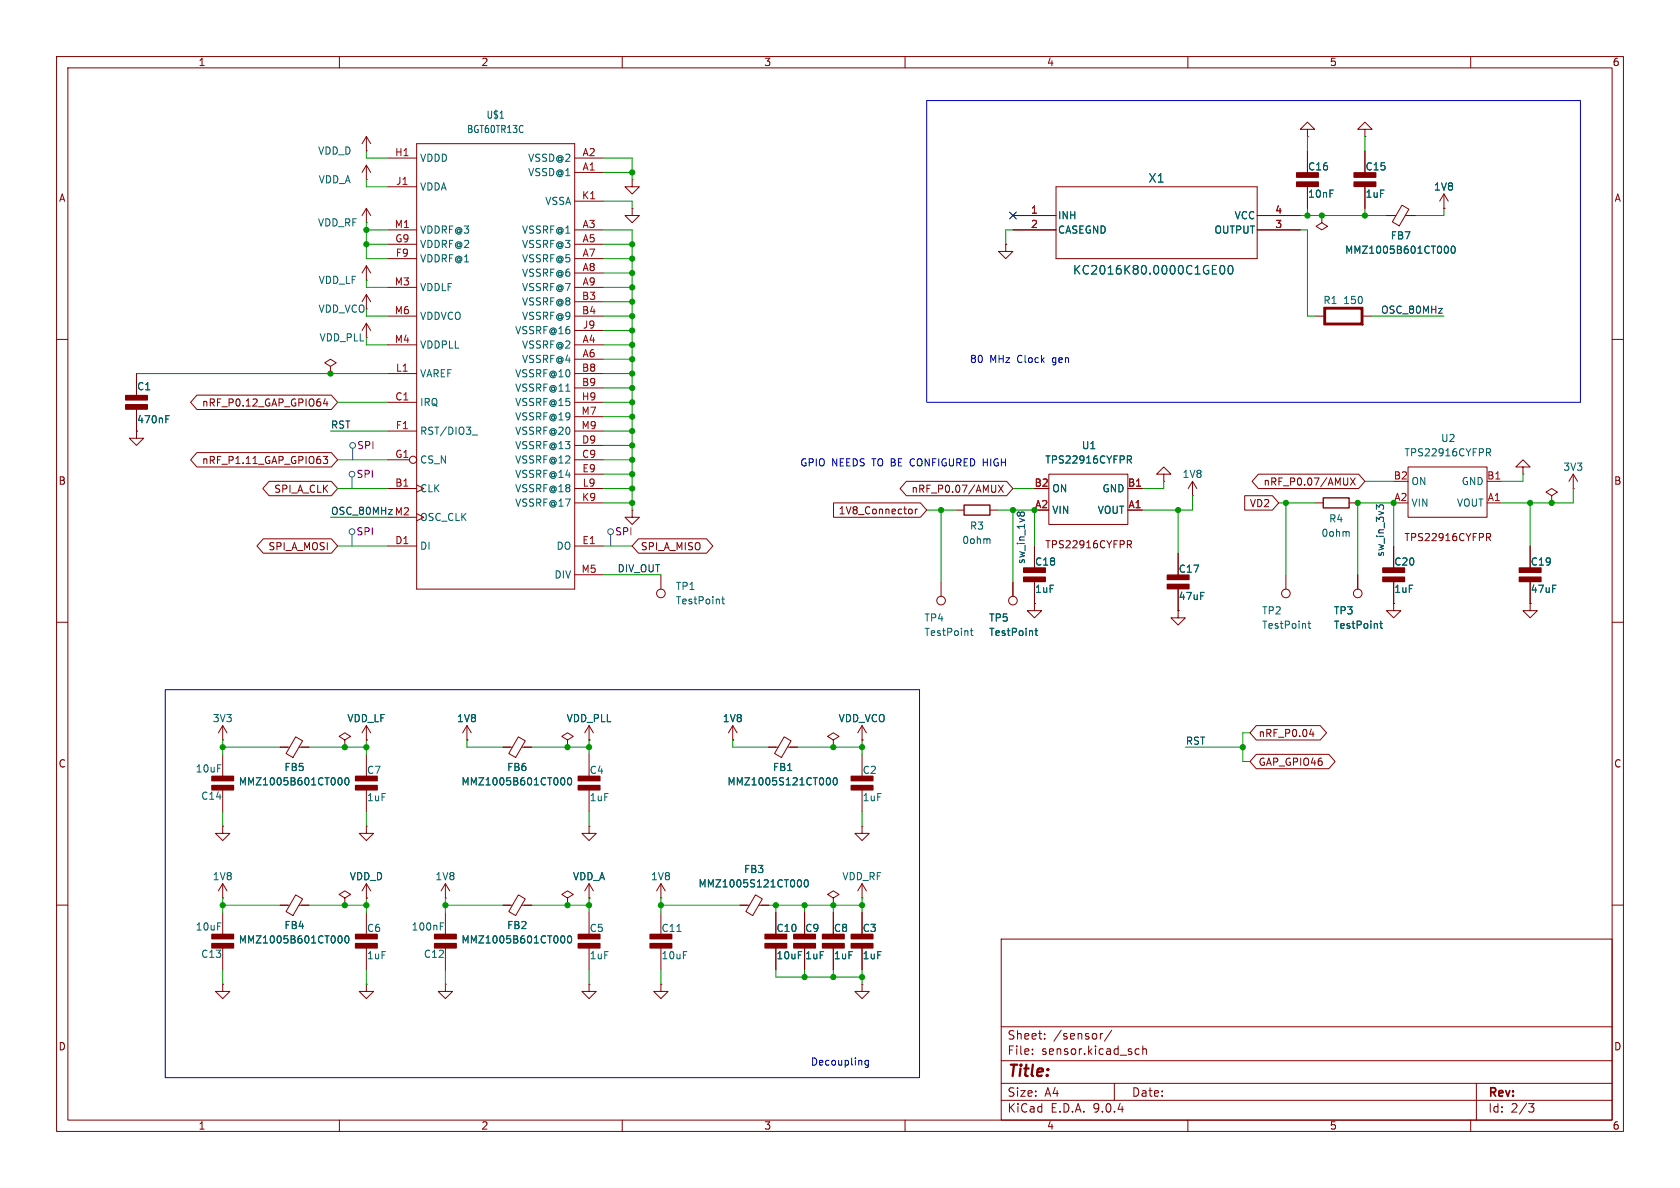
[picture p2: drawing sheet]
<svg xmlns="http://www.w3.org/2000/svg" width="297mm" height="210mm" viewBox="0 0 297 210" stroke-linecap="round" stroke-linejoin="round" font-family="sans-serif">
<g fill="none" stroke="#840000" stroke-width=".18">
<path d="M10 10h277v190h-277zM12 12h273v186h-273zM60 10v2M110 10v2M160 10v2M210 10v2M260 10v2M64.8 39.4h.1M64.8 26.7h.1M64.8 31.8h.1M64.8 36.8l-.8 1.3M64.8 36.8l.7 1.3"/>
<path d="M64.8 24.1v2.6M64.8 29.2v2.6M64.8 36.8v2.6M64.8 24.1l-.8 1.3M64.8 24.1l.7 1.3M64.8 29.2l-.8 1.3M64.8 29.2l.7 1.3M68.6 33h5.1M68.6 27.9h5.1M73.7 25.4h27.9v78.7h-27.9zM101.6 27.9h5.1M101.6 30.5h5.1"/>
<path d="M101.6 35.6h5.1M111.8 36.8v1.3h1.2l-1.2 1.3-1.3-1.3h1.3M111.8 36.8h.1M111.8 31.8v1.2h1.2l-1.2 1.3-1.3-1.3h1.3M111.8 31.8h.1M179.1 38.1h7.6M186.7 33h35.5v12.7h-35.5zM222.2 38.1h7.7M231.1 22.9h1.3l-1.3-1.3-1.2 1.3h1.2v1.2M231.1 24.1h.1M231.1 26.7v3.9M231.1 32.9v3.9"/>
<path d="M233.7 38.1v1.3l1 .6-1 .6-1-.6 1-.6M233.7 38.1h.1M241.3 22.9h1.3l-1.3-1.3-1.3 1.3h1.3v1.2M241.3 24.1h.1M241.3 26.7v3.9M241.3 32.9v3.9M245.1 38.1h1.7M247.9 36.3l1.2 .7-1.7 2.9-1.2-.7zM248.4 38.1h1.8M255.3 36.8h.1M255.3 34.3l-.8 1.3M255.3 34.3l.7 1.3"/>
<path d="M255.3 34.3v2.5M64.8 49.5h.1M64.8 47v2.5M64.8 52.1v2.5M64.8 57.2v2.5M64.8 47l-.8 1.3M64.8 47l.7 1.3M64.8 52.1l-.8 1.2M64.8 52.1l.7 1.2M64.8 57.2l-.8 1.2M64.8 57.2l.7 1.2M68.6 55.9h5.1"/>
<path d="M68.6 45.7h5.1M68.6 40.6h5.1M68.6 43.2h5.1M68.6 50.8h5.1M101.6 55.9h5.1M101.6 45.7h5.1M101.6 40.6h5.1M101.6 43.2h5.1M101.6 50.8h5.1M101.6 48.3h5.1M101.6 53.3h5.1M101.6 58.4h5.1"/>
<path d="M177.8 43.2v1.3h1.3l-1.3 1.2-1.3-1.2h1.3M177.8 43.2h.1M179.1 40.6h7.6M222.2 40.6h7.7M232.4 55.9h1.7M240.9 55.9h1.7M10 60h2M24.1 76.2v1.3h1.3l-1.3 1.2-1.2-1.2h1.2M24.1 76.2h.1M24.1 66v3.9M24.1 72.3v3.9M34.8 69.8h23.8l1.1 1.3-1.1 1.3h-23.8l-1.1-1.3z"/>
<path d="M57.5 70.5l-.3 .9h.8M57.8 70.9v.9M58.4 64.8l1-.7-1-.6-1 .6 1 .7v1.2M58.4 66h.1M68.6 61h5.1M68.6 66h5.1M68.6 71.1h5.1M68.6 76.2h5.1M101.6 61h5.1M101.6 66h5.1M101.6 71.1h5.1M101.6 76.2h5.1"/>
<path d="M101.6 63.5h5.1M101.6 68.6h5.1M101.6 73.7h5.1M101.6 78.7h5.1M285 60h2M34.8 80h23.8l1.1 1.3-1.1 1.3h-23.8l-1.1-1.3zM46.5 95.2h12.1l1.1 1.3-1.1 1.3h-12.1l-1.1-1.3zM47.6 85.1h11l1.1 1.3-1.1 1.2h-11l-1.1-1.2zM57.1 80.7h.8l-.4 .5 .4 .1v.5l-.2 .2-.5-.1M68.6 86.4h5.1M68.6 81.3h3.8M68.6 91.4h5.1"/>
<path d="M68.6 96.5h5.1M101.6 86.4h5.1M101.6 88.9h5.1M101.6 81.3h5.1M101.6 96.5h5.1M101.6 83.8h5.1M111.8 90.2v1.2h1.2l-1.2 1.3-1.3-1.3h1.3M111.8 90.2h.1M112.9 95.2h12l1.1 1.3-1.1 1.3h-12l-1.1-1.3zM147.4 88.9h15.3l1.1 1.3-1.1 1.2h-15.3zM160.2 85.1h17.8l1.1 1.3-1.1 1.2h-17.8l-1.1-1.2zM161 90l.3 .2v.4l-.3 .2"/>
<path d="M161.8 90v.8M162.2 90l-.4 .2M168.9 90.2h1.5M175 90.2h1.5M176.5 85.8l.9 1.2M177.4 85.8l-.9 1.2M182.9 96.5v3.9M185.4 83.8h14v8.9h-14zM199.3 95.6h.5l.2 .2-.1 .4h-.6M199.4 90.2h2.5M199.4 86.4h2.5M199.6 96.2l.4 .6"/>
<path d="M205.7 83.8h1.3l-1.3-1.2-1.2 1.2h1.2v1.3M205.7 85.1h.1M208.3 97.8v3.9M210.8 87.6h.1M210.8 85.1l-.7 1.3M210.8 85.1l.8 1.3M210.8 85.1v2.5M220 87.6h4.9l1.2 1.3-1.2 1.3h-4.9zM222.5 83.8h17.7l1.1 1.3-1.1 1.3h-17.7l-1.1-1.3zM232.4 88.9h1.5M238.5 88.9h1.5M238.7 84.5l.9 1.3"/>
<path d="M239.6 84.5l-.9 1.3M246.4 96.5v3.9M248.9 82.6h14v8.8h-14zM262.8 94.3h.5l.2 .2-.1 .4-.6 .1M262.9 88.9h2.5M262.9 85.1h2.5M263.1 95l.4 .6M269.2 82.6h1.3l-1.3-1.3-1.2 1.3h1.2v1.2M269.2 83.8h.1M270.5 96.5v3.9M274.3 87.6l1-.6-1-.6-1 .6 1 .6v1.3M274.3 88.9h.1"/>
<path d="M278.1 86.4h.1M278.1 83.8l-.7 1.3M278.1 83.8l.8 1.3M278.1 83.8v2.6M10 110h2M101.6 101.6h5.1M116.8 101.6v2.5M166.4 102.9v2.5M179.1 102.9v2.5M182.9 106.7v1.3h1.2l-1.2 1.2-1.3-1.2h1.3M182.9 106.7h.1M182.9 102.8v3.9"/>
<path d="M208.3 108v1.2h1.2l-1.2 1.3-1.3-1.3h1.3M208.3 108h.1M208.3 104.1v3.9M227.3 101.6v2.5M240 101.6v2.5M246.4 106.7v1.3h1.2l-1.2 1.2-1.3-1.2h1.3M246.4 106.7h.1M246.4 102.8v3.9M270.5 106.7v1.3h1.3l-1.3 1.2-1.3-1.2h1.3M270.5 106.7h.1M270.5 102.8v3.9M285 110h2"/>
<path d="M39.4 130.8h.1M39.4 128.3v2.5M39.4 133.4v3.8M39.4 139.6v3.9M39.4 128.3l-.8 1.2M39.4 128.3l.7 1.2M49.5 132.1h1.7M52.3 130.3l1.2 .7-1.7 2.9-1.2-.7zM52.9 132.1h1.7M61 130.8l1-.6-1-.7-1.1 .7 1.1 .6v1.3M61 132.1h.1M64.8 130.8h.1"/>
<path d="M64.8 128.3v2.5M64.8 133.4v3.8M64.8 139.6v3.9M64.8 128.3l-.8 1.2M64.8 128.3l.7 1.2M82.5 130.8h.1M82.5 128.3l-.7 1.2M82.5 128.3l.8 1.2M82.5 128.3v2.5M88.9 132.1h1.7M91.6 130.3l1.3 .7-1.7 2.9-1.3-.7zM92.2 132.1h1.8"/>
<path d="M100.3 130.8l1-.6-1-.7-1 .7 1 .6v1.3M100.3 132.1h.1M104.1 130.8h.1M104.1 128.3l-.7 1.2M104.1 128.3l.8 1.2M104.1 128.3v2.5M104.1 133.4v3.8M104.1 139.6v3.9M129.5 130.8h.1M129.5 128.3l-.7 1.2M129.5 128.3l.8 1.2M129.5 128.3v2.5"/>
<path d="M135.9 132.1h1.6M138.6 130.3l1.3 .7-1.7 2.9-1.3-.7zM139.2 132.1h1.8M147.3 130.8l1-.6-1-.7-1 .7 1 .6v1.3M147.3 132.1h.1M152.4 130.8h.1M152.4 128.3v2.5M152.4 133.4v3.8M152.4 139.6v3.9M152.4 128.3l-.8 1.2M152.4 128.3l.8 1.2M222.1 133.3h12.8l1.1 1.3-1.1 1.3h-12.8l-1.1-1.3z"/>
<path d="M222.1 128.3h11.3l1.1 1.2-1.1 1.3h-11.3l-1.1-1.3zM231.5 129.8h.8M232.1 129.4v.8M39.4 158.8h.1M39.4 146.1v1.2h1.2l-1.2 1.3-1.3-1.3h1.3M39.4 146.1h.1M39.4 156.2v2.6M39.4 156.2l-.8 1.3M39.4 156.2l.7 1.3M52.3 158.2l1.2 .7-1.7 2.9-1.2-.7zM61 158.8l1-.7-1-.6-1.1 .6 1.1 .7v1.2M64.8 158.8h.1"/>
<path d="M64.8 146.1v1.2h1.2l-1.2 1.3-1.3-1.3h1.3M64.8 146.1h.1M64.8 156.2v2.6M64.8 156.2l-.8 1.3M64.8 156.2l.7 1.3M78.7 158.8h.1M78.7 156.2v2.6M78.7 156.2l-.7 1.3M78.7 156.2l.8 1.3M91.6 158.2l1.3 .7-1.7 2.9-1.3-.7zM100.3 158.8l1-.7-1-.6-1 .6 1 .7v1.2M104.1 146.1v1.2h1.3l-1.3 1.3-1.2-1.3h1.2"/>
<path d="M104.1 146.1h.1M104.1 158.8h.1M104.1 156.2v2.6M104.1 156.2l-.7 1.3M104.1 156.2l.8 1.3M116.8 158.8h.1M116.8 156.2l-.7 1.3M116.8 156.2l.8 1.3M116.8 156.2v2.6M133.6 158.2l1.2 .7-1.7 2.9-1.2-.7zM147.3 158.8l1-.7-1-.6-1 .6 1 .7v1.2M152.4 146.1v1.2h1.3l-1.3 1.3-1.3-1.3h1.3"/>
<path d="M152.4 146.1h.1M152.4 158.8h.1M152.4 156.2v2.6M152.4 156.2l-.8 1.3M152.4 156.2l.8 1.3M10 160h2M39.4 174v1.3h1.2l-1.2 1.2-1.3-1.2h1.3M39.4 174h.1M39.4 161.3v3.9M39.4 167.6v3.9M49.5 160h1.7M52.9 160h1.7"/>
<path d="M61 160h.1M64.8 174v1.3h1.2l-1.2 1.2-1.3-1.2h1.3M64.8 174h.1M64.8 161.3v3.9M64.8 167.6v3.9M78.7 174v1.3h1.3l-1.3 1.2-1.2-1.2h1.2M78.7 174h.1M78.7 161.3v3.9M78.7 167.6v3.9M88.9 160h1.7M92.2 160h1.8M100.3 160h.1"/>
<path d="M104.1 174v1.3h1.3l-1.3 1.2-1.2-1.2h1.2M104.1 174h.1M104.1 161.3v3.9M104.1 167.6v3.9M116.8 174v1.3h1.3l-1.3 1.2-1.2-1.2h1.2M116.8 174h.1M116.8 161.3v3.9M116.8 167.6v3.9M130.8 160h1.7M134.1 160h1.8M137.2 161.3v3.9M137.2 167.6v3.9"/>
<path d="M142.2 161.3v3.9M142.2 167.6v3.9M147.3 160h.1M147.3 161.3v3.9M147.3 167.6v3.9M152.4 174v1.3h1.3l-1.3 1.2-1.3-1.2h1.3M152.4 174h.1M152.4 161.3v3.9M152.4 167.6v3.9M177 166h108v32h-108zM285 160h2M60 198v2"/>
<path d="M110 198v2M160 198v2M177 194.5h108M177 191.5h108M177 187.5h108M177 181.5h108M182.5 186.3v.1M182.5 185.5v.1M184.7 183.6v.1M184.7 182.8v.1M194.5 182.7v1M195 182.7l-.3 .1-.2 .2"/>
<path d="M196.5 182.1l-1.3 2M197 191.5v3M200.8 186.3h.6M200.8 185.5h.6M202 185.5l.2-.1 .4 .1 .1 .9M202 184.9v1.5M210 198v2M260 198v2M261 191.5v6.5M270.2 195.1h1l-.5 .6 .4 .1 .1 .5-.3 .3h-.4"/>
<circle cx="73" cy="81.3" r=".63"/>
<circle cx="116.8" cy="104.9" r=".76"/>
<circle cx="166.4" cy="106.2" r=".76"/>
<circle cx="179.1" cy="106.2" r=".76"/>
<circle cx="227.3" cy="104.9" r=".76"/>
<circle cx="240" cy="104.9" r=".76"/>
</g>
<g fill="#840000" stroke="#840000" stroke-width=".25">
<path d="M234.1 54.4h6.8v3l-.2-.2v-2.6h-6.4v2.6h6.4l.2 .2h-6.8z"/>
<path d="M239.4 30.6h3.8v.7h-3.8z"/>
<path d="M239.4 32.2h3.8v.7h-3.8z"/>
<path d="M229.2 30.6h3.8v.7h-3.8z"/>
<path d="M229.2 32.2h3.8v.7h-3.8z"/>
<path d="M181 100.4h3.8v.8h-3.8z"/>
<path d="M181 102h3.8v.8h-3.8z"/>
<path d="M76.8 166.8h3.8v.8h-3.8z"/>
<path d="M76.8 165.2h3.8v.7h-3.8z"/>
<path d="M268.6 100.4h3.8v.8h-3.8z"/>
<path d="M268.6 102h3.8v.8h-3.8z"/>
<path d="M37.5 138.9h3.8v.7h-3.8z"/>
<path d="M37.5 137.2h3.8v.8h-3.8z"/>
<path d="M22.2 69.9h3.8v.8h-3.8z"/>
<path d="M22.2 71.6h3.8v.7h-3.8z"/>
<path d="M102.2 137.2h3.8v.8h-3.8z"/>
<path d="M102.2 138.9h3.8v.7h-3.8z"/>
<path d="M244.5 100.4h3.8v.8h-3.8z"/>
<path d="M244.5 102h3.8v.8h-3.8z"/>
<path d="M102.2 165.2h3.8v.7h-3.8z"/>
<path d="M102.2 166.8h3.8v.8h-3.8z"/>
<path d="M206.4 101.7h3.8v.7h-3.8z"/>
<path d="M206.4 103.3h3.8v.8h-3.8z"/>
<path d="M37.5 166.8h3.8v.8h-3.8z"/>
<path d="M37.5 165.2h3.8v.7h-3.8z"/>
<path d="M62.9 165.2h3.8v.7h-3.8z"/>
<path d="M62.9 166.8h3.8v.8h-3.8z"/>
<path d="M62.9 137.2h3.8v.8h-3.8z"/>
<path d="M62.9 138.9h3.8v.7h-3.8z"/>
<path d="M150.5 165.2h3.8v.7h-3.8z"/>
<path d="M150.5 166.8h3.8v.8h-3.8z"/>
<path d="M145.4 165.2h3.8v.7h-3.8z"/>
<path d="M145.4 166.8h3.8v.8h-3.8z"/>
<path d="M114.9 165.2h3.8v.7h-3.8z"/>
<path d="M114.9 166.8h3.8v.8h-3.8z"/>
<path d="M135.3 165.2h3.8v.7h-3.8z"/>
<path d="M135.3 166.8h3.8v.8h-3.8z"/>
<path d="M140.3 165.2h3.8v.7h-3.8z"/>
<path d="M140.3 166.8h3.8v.8h-3.8z"/>
<path d="M150.5 137.2h3.8v.8h-3.8z"/>
<path d="M150.5 138.9h3.8v.7h-3.8z"/>
</g>
<path d="M170.4 89.3h4.6v1.8h-4.6zM233.9 88h4.6v1.8h-4.6z" fill="none" stroke="#840000" stroke-width=".24"/>
<g fill="none" stroke="#006464" stroke-width=".18">
<path d="M88.4 20.9h.6M215.8 47.1l.2-.2a.83 .83 0 0 1 .6 .7 .83 .83 0 0 1-.3 .8h-.1a.82 .82 0 0 1-.4-1.3zM217.3 47l.2-.1a.83 .83 0 0 1 .6 .7 .83 .83 0 0 1-.3 .8h-.2a.83 .83 0 0 1-.6-.6 .83 .83 0 0 1 .3-.8zM255.6 43.5a.68 .68 0 0 1 .5 .6 .68 .68 0 0 1-.5 .7M256.7 43.6l.1-.1a.68 .68 0 0 1 .5 .6 .68 .68 0 0 1-.5 .7 .84 .84 0 0 1-.1-1.2zM29.3 74.1h.4M29.3 73.5h.6M83.5 76.9h.9M262.8 79.3h.5l.2 .3-.1 .3-.6 .1M263.1 80l.4 .6M174.8 95.2l.2 .2v.7M199.3 80.6h.5l.2 .2-.1 .4-.6 .1"/>
<path d="M199.6 81.3l.4 .6M238.3 94l.2 .1v.7M127.6 105.9h.5M127.8 105.5v1.1l.3 .2M171.5 111.5h.5M171.7 111.1v1.1l.3 .1M183 111.5h.5M183.1 111.1v1.1l.4 .1M231.2 110.2h.5M231.4 109.8v1.1l.3 .2M243.9 110.2h.5M244.1 109.8v1.1l.3 .2"/>
<path d="M60.1 137.5a.68 .68 0 0 1 .4 .6 .68 .68 0 0 1-.4 .7M61.1 137.6l.2-.1a.68 .68 0 0 1 .4 .6 .68 .68 0 0 1-.4 .7l-.2-.2-.1-.3zM99.4 137.5a.68 .68 0 0 1 .5 .6 .68 .68 0 0 1-.5 .7M100.5 137.6l.1-.1a.68 .68 0 0 1 .5 .6 .68 .68 0 0 1-.5 .7l-.1-.2-.2-.3zM146.4 137.5a.68 .68 0 0 1 .4 .6 .68 .68 0 0 1-.4 .7M147.4 137.6l.2-.1a.68 .68 0 0 1 .4 .6 .68 .68 0 0 1-.4 .7l-.2-.2-.1-.3zM141.3 155.5a.68 .68 0 0 1 .4 .7 .68 .68 0 0 1-.4 .6M142.3 155.6l.2-.1a.68 .68 0 0 1 .4 .7 .68 .68 0 0 1-.4 .6l-.2-.1-.1-.4zM60.1 165.4a.68 .68 0 0 1 .4 .7 .68 .68 0 0 1-.4 .6M61.1 165.5l.2-.1a.68 .68 0 0 1 .4 .7 .68 .68 0 0 1-.4 .6l-.2-.1-.1-.4zM77.8 163.7h.5M77.8 163.1h.6"/>
<path d="M99.4 165.4a.68 .68 0 0 1 .5 .7 .68 .68 0 0 1-.5 .6M100.5 165.5l.1-.1a.68 .68 0 0 1 .5 .7 .68 .68 0 0 1-.5 .6l-.1-.1-.2-.4zM119.7 164.7h.7"/>
</g>
<g fill="none" stroke="#484848" stroke-width=".18">
<path d="M62.3 79.2v2.1M62.2 84.3v2.1M62.2 94.5v2M107.9 94.5v2"/>
<circle cx="62.3" cy="78.7" r=".51"/>
<circle cx="62.2" cy="83.8" r=".51"/>
<circle cx="62.2" cy="94" r=".51"/>
<circle cx="108" cy="94" r=".51"/>
</g>
<path d="M180.4 90.8l-.3-.3-.3 .3v.2M180.4 90.8l.2-.3h.3l.1 .1 .1 .4M180.4 90.8v.2M244.6 89.8v-.3l-.2-.3-.5 .1-.1 .4-.5-.5v.8" fill="none" stroke="#0f0f0f" stroke-width=".18"/>
<g fill="none" stroke="#009600" stroke-width=".18">
<path d="M64.8 26.7v1.2h3.8M64.8 31.8v1.2h3.8M64.8 39.4v6.3h3.8M106.7 27.9h5.1v3.9M106.7 35.6h5.1v1.2M106.7 30.5h5.1M229.9 38.1h15.2M231.1 24.1v2.6M231.1 36.8v1.3M241.3 24.1v2.6M241.3 36.8v1.3M255.3 36.8v1.3h-5.1"/>
<path d="M64.8 43.2h3.8M64.8 49.5v1.3h3.8M64.8 40.6h3.8M64.8 55.9h3.8M106.7 43.2h5.1M106.7 50.8h5.1M106.7 45.7h5.1M106.7 40.6h5.1v49.6M106.7 55.9h5.1M106.7 58.4h5.1M106.7 53.3h5.1M106.7 48.3h5.1"/>
<path d="M179.1 40.6h-1.3v2.6M229.9 40.6h1.2v15.3h1.3M242.6 55.9h12.7M24.1 66h44.5M58.4 76.2h10.2M59.7 71.1h8.9M64.8 61h3.8M106.7 66h5.1M106.7 61h5.1M106.7 78.7h5.1M106.7 76.2h5.1M106.7 71.1h5.1"/>
<path d="M106.7 73.7h5.1M106.7 68.6h5.1M106.7 63.5h5.1M58.4 91.4h10.2M59.7 86.4h8.9M59.7 81.3h8.9M59.7 96.5h8.9M106.7 88.9h5.1M106.7 86.4h5.1M106.7 83.8h5.1M106.7 81.3h5.1M106.7 96.5h5.1"/>
<path d="M163.8 90.2h5.1M166.4 90.2v12.7M176.5 90.2h6.4v6.3M179.1 86.4h3.8M179.1 90.2v12.7M205.7 85.1v1.3h-3.8M208.3 90.2v7.6M210.8 87.6v2.6h-8.9M226.1 88.9h6.3M227.3 88.9v12.7M241.3 85.1h5.1M246.4 96.5v-7.6h-6.4v12.7"/>
<path d="M269.2 83.8v1.3h-3.8M270.5 88.9v7.6M278.1 86.4v2.5h-12.7M106.7 101.6h10.1M39.4 132.1h10.1M39.4 130.8v2.6M54.6 132.1h10.2M64.8 130.8v2.6M82.5 130.8v1.3h6.4M94 132.1h10.1M104.1 130.8v2.6M129.5 130.8v1.3h6.4"/>
<path d="M141 132.1h11.4M152.4 130.8v2.6M209.5 132.1h10.2M221 129.5h-1.3v5.1h1.3M39.4 143.5v2.6M39.4 158.8v2.5M64.8 143.5v2.6M64.8 158.8v2.5M78.7 158.8v2.5M104.1 143.5v2.6M104.1 158.8v2.5M116.8 158.8v2.5"/>
<path d="M152.4 143.5v2.6M152.4 158.8v2.5M39.4 160h10.1M39.4 171.5v2.5M54.6 160h10.2M64.8 171.5v2.5M78.7 160h10.2M78.7 171.5v2.5M94 160h10.1M104.1 171.5v2.5M116.8 160h14M116.8 171.5v2.5"/>
<path d="M135.9 160h16.5M137.2 171.5v1.2h15.2M137.2 160v1.3M142.2 160v1.3M142.2 171.5v1.2M147.3 160v1.3M147.3 171.5v1.2M152.4 171.5v2.5"/>
</g>
<path d="M178.5 37.5l1.2 1.2M179.7 37.5l-1.2 1.2" fill="none" stroke="#000084" stroke-width=".18"/>
<path d="M163.8 17.8h115.6v53.3h-115.6zM29.2 121.9h133.4v68.6h-133.4zM153.5 187.4v1.1l-.2 .2h-.3M153.5 187.5l-.3-.1-.3 .3 .1 .5h.5" fill="none" stroke="#0000c2" stroke-width=".18"/>
<g fill="#009600" stroke="#009600" stroke-width=".18">
<circle cx="179.1" cy="90.2" r=".46"/>
<circle cx="111.8" cy="43.2" r=".46"/>
<circle cx="111.8" cy="30.5" r=".46"/>
<circle cx="111.8" cy="45.7" r=".46"/>
<circle cx="111.8" cy="48.3" r=".46"/>
<circle cx="152.4" cy="132.1" r=".46"/>
<circle cx="152.4" cy="160" r=".46"/>
<circle cx="147.3" cy="160" r=".46"/>
<circle cx="142.2" cy="160" r=".46"/>
<circle cx="147.3" cy="132.1" r=".46"/>
<circle cx="182.9" cy="90.2" r=".46"/>
<circle cx="166.4" cy="90.2" r=".46"/>
<circle cx="274.3" cy="88.9" r=".46"/>
<circle cx="241.3" cy="38.1" r=".46"/>
<circle cx="231.1" cy="38.1" r=".46"/>
<circle cx="233.7" cy="38.1" r=".46"/>
<circle cx="111.8" cy="50.8" r=".46"/>
<circle cx="227.3" cy="88.9" r=".46"/>
<circle cx="208.3" cy="90.2" r=".46"/>
<circle cx="270.5" cy="88.9" r=".46"/>
<circle cx="219.7" cy="132.1" r=".46"/>
<circle cx="240" cy="88.9" r=".46"/>
<circle cx="246.4" cy="88.9" r=".46"/>
<circle cx="147.3" cy="172.7" r=".46"/>
<circle cx="152.4" cy="172.7" r=".46"/>
<circle cx="137.2" cy="160" r=".46"/>
<circle cx="142.2" cy="172.7" r=".46"/>
<circle cx="58.4" cy="66" r=".46"/>
<circle cx="64.8" cy="43.2" r=".46"/>
<circle cx="64.8" cy="40.6" r=".46"/>
<circle cx="61" cy="132.1" r=".46"/>
<circle cx="61" cy="160" r=".46"/>
<circle cx="39.4" cy="160" r=".46"/>
<circle cx="64.8" cy="160" r=".46"/>
<circle cx="64.8" cy="132.1" r=".46"/>
<circle cx="39.4" cy="132.1" r=".46"/>
<circle cx="111.8" cy="58.4" r=".46"/>
<circle cx="111.8" cy="61" r=".46"/>
<circle cx="111.8" cy="63.5" r=".46"/>
<circle cx="111.8" cy="53.3" r=".46"/>
<circle cx="111.8" cy="55.9" r=".46"/>
<circle cx="111.8" cy="71.1" r=".46"/>
<circle cx="111.8" cy="78.7" r=".46"/>
<circle cx="111.8" cy="76.2" r=".46"/>
<circle cx="111.8" cy="73.7" r=".46"/>
<circle cx="111.8" cy="68.6" r=".46"/>
<circle cx="111.8" cy="66" r=".46"/>
<circle cx="116.8" cy="160" r=".46"/>
<circle cx="78.7" cy="160" r=".46"/>
<circle cx="111.8" cy="81.3" r=".46"/>
<circle cx="111.8" cy="83.8" r=".46"/>
<circle cx="111.8" cy="88.9" r=".46"/>
<circle cx="111.8" cy="86.4" r=".46"/>
<circle cx="104.1" cy="132.1" r=".46"/>
<circle cx="100.3" cy="132.1" r=".46"/>
<circle cx="104.1" cy="160" r=".46"/>
<circle cx="100.3" cy="160" r=".46"/>
</g>
<text font-size="2.8" fill="#840000" x="178" y="190.9">Title:</text>
<g font-size="2.1" fill="#006464">
<text x="202.9" y="32.5">X1</text>
<text x="189.6" y="48.7">KC2016K80.0000C1GE00</text>
</g>
<g font-size="2.1" fill="#840000">
<text x="178" y="184">Sheet:</text>
<text x="186.2" y="184">/sensor/</text>
<text x="178" y="186.7">File:</text>
<text x="184.1" y="186.7">sensor.kicad_sch</text>
<text x="178" y="196.9">KiCad</text>
<text x="178" y="194.1">Size:</text>
<text x="184.7" y="194.1">A4</text>
<text x="185.7" y="196.9">E.D.A.</text>
<text x="193.3" y="196.9">9.0.4</text>
<text x="200" y="194.1">Date:</text>
<text x="263" y="194.3">Rev:</text>
<text x="263" y="196.9">Id:</text>
<text x="267.1" y="196.9">2/3</text>
</g>
<g font-size="1.8" fill="#840000">
<text x="35" y="11.9">1</text>
<text x="85" y="11.9">2</text>
<text x="135" y="11.9">3</text>
<text x="185" y="11.9">4</text>
<text x="235" y="11.9">5</text>
<text x="285" y="11.9">6</text>
<text x="10.3" y="35.9">A</text>
<text x="285.3" y="35.9">A</text>
<text x="35.6" y="72.1">nRF_P0.12_GAP_GPIO64</text>
<text x="35.6" y="82.2">nRF_P1.11_GAP_GPIO63</text>
<text x="10.3" y="85.9">B</text>
<text x="48.4" y="87.3">SPI_A_CLK</text>
<text x="161" y="87.3">nRF_P0.07/AMUX</text>
<text x="220.9" y="89.9">VD2</text>
<text x="223.3" y="86">nRF_P0.07/AMUX</text>
<text x="285.3" y="85.9">B</text>
<text x="148.2" y="91.1">1V8_Connector</text>
<text x="248.2" y="95.9">TPS22916CYFPR</text>
<text x="47.4" y="97.5">SPI_A_MOSI</text>
<text x="113.2" y="97.5">SPI_A_MISO</text>
<text x="184.7" y="97.1">TPS22916CYFPR</text>
<text x="222.4" y="130.5">nRF_P0.04</text>
<text x="10.3" y="135.9">C</text>
<text x="222.4" y="135.6">GAP_GPIO46</text>
<text x="285.3" y="135.9">C</text>
<text x="10.3" y="185.9">D</text>
<text x="285.3" y="185.9">D</text>
<text x="35" y="199.9">1</text>
<text x="85" y="199.9">2</text>
<text x="135" y="199.9">3</text>
<text x="185" y="199.9">4</text>
<text x="235" y="199.9">5</text>
<text x="285" y="199.9">6</text>
</g>
<g font-size="1.8" fill="#006464">
<text x="82.5" y="23.7">BGT60TR13C</text>
<text x="85.9" y="21.2">U$1</text>
<text x="56.1" y="27.5">VDD_D</text>
<text x="74.2" y="28.8">VDDD</text>
<text x="93.3" y="28.8">VSSD@2</text>
<text x="56.2" y="32.6">VDD_A</text>
<text x="74.2" y="33.9">VDDA</text>
<text x="93.3" y="31.3">VSSD@1</text>
<text x="231.1" y="30.3">C16</text>
<text x="231.1" y="35.2">10nF</text>
<text x="241.3" y="35.2">1uF</text>
<text x="241.3" y="30.3">C15</text>
<text x="253.4" y="33.9">1V8</text>
<text x="56.1" y="40.2">VDD_RF</text>
<text x="74.2" y="41.5">VDDRF@3</text>
<text x="92.2" y="41.5">VSSRF@1</text>
<text x="96.3" y="36.4">VSSA</text>
<text x="186.9" y="39">INH</text>
<text x="186.9" y="41.5">CASEGND</text>
<text x="214.6" y="41.5">OUTPUT</text>
<text x="218.2" y="39">VCC</text>
<text x="74.2" y="44">VDDRF@2</text>
<text x="74.2" y="46.6">VDDRF@1</text>
<text x="92.2" y="44">VSSRF@3</text>
<text x="92.2" y="46.6">VSSRF@5</text>
<text x="237.7" y="45.1">MMZ1005B601CT000</text>
<text x="245.8" y="42.5">FB7</text>
<text x="56.2" y="50.4">VDD_LF</text>
<text x="74.2" y="51.7">VDDLF</text>
<text x="92.2" y="49.1">VSSRF@6</text>
<text x="92.2" y="51.7">VSSRF@7</text>
<text x="233.9" y="53.9">R1</text>
<text x="237.4" y="53.9">150</text>
<text x="74.2" y="56.7">VDDVCO</text>
<text x="91" y="59.3">VSSRF@16</text>
<text x="92.2" y="54.2">VSSRF@8</text>
<text x="92.2" y="56.7">VSSRF@9</text>
<text x="74.2" y="61.8">VDDPLL</text>
<text x="92.2" y="61.8">VSSRF@2</text>
<text x="92.2" y="64.4">VSSRF@4</text>
<text x="24.1" y="69.2">C1</text>
<text x="74.2" y="66.9">VAREF</text>
<text x="74.2" y="72">IRQ</text>
<text x="91" y="66.9">VSSRF@10</text>
<text x="91" y="69.4">VSSRF@11</text>
<text x="91" y="72">VSSRF@15</text>
<text x="24.1" y="75">470nF</text>
<text x="74.2" y="77.1">RST/DIO3_</text>
<text x="91" y="74.5">VSSRF@19</text>
<text x="91" y="77.1">VSSRF@20</text>
<text x="74.2" y="82.1">CS_N</text>
<text x="91" y="79.6">VSSRF@13</text>
<text x="91" y="82.1">VSSRF@12</text>
<text x="184.7" y="82.1">TPS22916CYFPR</text>
<text x="191.2" y="79.6">U1</text>
<text x="248.2" y="80.9">TPS22916CYFPR</text>
<text x="254.7" y="78.3">U2</text>
<text x="276.3" y="83.4">3V3</text>
<text x="74.2" y="87.2">CLK</text>
<text x="91" y="84.7">VSSRF@14</text>
<text x="91" y="87.2">VSSRF@18</text>
<text x="91" y="89.8">VSSRF@17</text>
<text x="185.9" y="87.2">ON</text>
<text x="194.8" y="87.2">GND</text>
<text x="209" y="84.7">1V8</text>
<text x="249.4" y="86">ON</text>
<text x="249.4" y="89.8">VIN</text>
<text x="257.5" y="89.8">VOUT</text>
<text x="258.3" y="86">GND</text>
<text x="74.2" y="92.3">OSC_CLK</text>
<text x="171.4" y="93.8">R3</text>
<text x="185.9" y="91">VIN</text>
<text x="194" y="91">VOUT</text>
<text x="233.5" y="95.1">0ohm</text>
<text x="234.9" y="92.6">R4</text>
<text x="74.2" y="97.4">DI</text>
<text x="98.3" y="97.4">DO</text>
<text x="170" y="96.4">0ohm</text>
<text x="182.9" y="100.2">C18</text>
<text x="208.3" y="101.4">C17</text>
<text x="246.4" y="100.2">C20</text>
<text x="270.5" y="100.2">C19</text>
<text x="97.9" y="102.5">DIV</text>
<text x="119.4" y="104.5">TP1</text>
<text x="119.4" y="107">TestPoint</text>
<text x="182.9" y="105">1uF</text>
<text x="208.3" y="106.3">47uF</text>
<text x="246.4" y="105">1uF</text>
<text x="270.5" y="105">47uF</text>
<text x="163.3" y="110.1">TP4</text>
<text x="163.3" y="112.6">TestPoint</text>
<text x="174.8" y="110.1">TP5</text>
<text x="174.8" y="112.6">TestPoint</text>
<text x="223" y="108.8">TP2</text>
<text x="223" y="111.4">TestPoint</text>
<text x="235.7" y="108.8">TP3</text>
<text x="235.7" y="111.4">TestPoint</text>
<text x="37.5" y="127.9">3V3</text>
<text x="61.3" y="127.9">VDD_LF</text>
<text x="80.7" y="127.9">1V8</text>
<text x="100.1" y="127.9">VDD_PLL</text>
<text x="127.7" y="127.9">1V8</text>
<text x="148.2" y="127.9">VDD_VCO</text>
<text x="34.5" y="136.8">10uF</text>
<text x="50.2" y="136.5">FB5</text>
<text x="64.8" y="137">C7</text>
<text x="89.6" y="136.5">FB6</text>
<text x="104.1" y="137">C4</text>
<text x="136.5" y="136.5">FB1</text>
<text x="152.4" y="137">C2</text>
<text x="35.5" y="141.6">C14</text>
<text x="42.1" y="139">MMZ1005B601CT000</text>
<text x="64.8" y="141.8">1uF</text>
<text x="81.5" y="139">MMZ1005B601CT000</text>
<text x="104.1" y="141.8">1uF</text>
<text x="128.5" y="139">MMZ1005S121CT000</text>
<text x="152.4" y="141.8">1uF</text>
<text x="37.5" y="155.8">1V8</text>
<text x="61.7" y="155.8">VDD_D</text>
<text x="76.9" y="155.8">1V8</text>
<text x="101.2" y="155.8">VDD_A</text>
<text x="115" y="155.8">1V8</text>
<text x="131.4" y="154.5">FB3</text>
<text x="148.8" y="155.8">VDD_RF</text>
<text x="123.4" y="157.1">MMZ1005S121CT000</text>
<text x="34.5" y="164.7">10uF</text>
<text x="42.1" y="167">MMZ1005B601CT000</text>
<text x="50.2" y="164.4">FB4</text>
<text x="64.8" y="164.9">C6</text>
<text x="72.7" y="164.7">100nF</text>
<text x="81.5" y="167">MMZ1005B601CT000</text>
<text x="89.6" y="164.4">FB2</text>
<text x="104.1" y="164.9">C5</text>
<text x="116.8" y="164.9">C11</text>
<text x="137.2" y="164.9">C10</text>
<text x="142.2" y="164.9">C9</text>
<text x="147.3" y="164.9">C8</text>
<text x="152.4" y="164.9">C3</text>
<text x="35.5" y="169.5">C13</text>
<text x="64.8" y="169.8">1uF</text>
<text x="74.8" y="169.5">C12</text>
<text x="104.1" y="169.8">1uF</text>
<text x="116.8" y="169.8">10uF</text>
<text x="137.2" y="169.8">10uF</text>
<text x="142.2" y="169.8">1uF</text>
<text x="147.3" y="169.8">1uF</text>
<text x="152.4" y="169.8">1uF</text>
</g>
<g font-size="1.8" fill="#a90000">
<text x="69.7" y="27.7">H1</text>
<text x="102.9" y="27.7">A2</text>
<text x="69.9" y="32.8">J1</text>
<text x="102.8" y="35.3">K1</text>
<text x="102.9" y="30.2">A1</text>
<text x="69.7" y="40.4">M1</text>
<text x="102.9" y="40.4">A3</text>
<text x="182.2" y="37.8">1</text>
<text x="182.2" y="40.4">2</text>
<text x="225.4" y="37.8">4</text>
<text x="225.4" y="40.4">3</text>
<text x="69.8" y="42.9">G9</text>
<text x="69.9" y="45.5">F9</text>
<text x="102.9" y="42.9">A5</text>
<text x="102.9" y="45.5">A7</text>
<text x="69.7" y="50.5">M3</text>
<text x="102.8" y="53.1">B3</text>
<text x="102.9" y="48">A8</text>
<text x="102.9" y="50.5">A9</text>
<text x="69.7" y="55.6">M6</text>
<text x="102.8" y="55.6">B4</text>
<text x="102.9" y="58.2">J9</text>
<text x="69.7" y="60.7">M4</text>
<text x="69.9" y="65.8">L1</text>
<text x="102.8" y="65.8">B8</text>
<text x="102.9" y="60.7">A4</text>
<text x="102.9" y="63.2">A6</text>
<text x="69.8" y="70.9">C1</text>
<text x="102.8" y="70.9">H9</text>
<text x="102.8" y="68.3">B9</text>
<text x="69.9" y="75.9">F1</text>
<text x="102.7" y="73.4">M7</text>
<text x="102.7" y="75.9">M9</text>
<text x="69.8" y="81">G1</text>
<text x="102.8" y="78.5">D9</text>
<text x="102.8" y="81">C9</text>
<text x="102.9" y="83.6">E9</text>
<text x="69.8" y="86.1">B1</text>
<text x="102.8" y="88.6">K9</text>
<text x="102.9" y="86.1">L9</text>
<text x="182.8" y="86.1">B2</text>
<text x="182.9" y="89.9">A2</text>
<text x="199.3" y="86.1">B1</text>
<text x="199.4" y="89.9">A1</text>
<text x="246.3" y="84.8">B2</text>
<text x="246.4" y="88.6">A2</text>
<text x="262.8" y="84.8">B1</text>
<text x="262.9" y="88.6">A1</text>
<text x="69.8" y="96.3">D1</text>
<text x="102.7" y="101.3">M5</text>
<text x="102.9" y="96.3">E1</text>
</g>
<g font-size="1.8" fill="#009600">
<text x="56.2" y="55.5">VDD_VCO</text>
<text x="56.4" y="60.6">VDD_PLL</text>
</g>
<g font-size="1.8" fill="#0f0f0f">
<text x="244.1" y="55.5">OSC_80MHz</text>
<text x="58.4" y="75.9">RST</text>
<text x="58.4" y="91.1">OSC_80MHz M2</text>
<text x="109.1" y="101.3">DIV_OUT</text>
<text x="181.3" y="99.8" transform="rotate(-90 181.3 99.8)">sw_in_1v8</text>
<text x="244.8" y="98.5" transform="rotate(-90 244.8 98.5)">sw_in_3v3</text>
<text x="209.5" y="131.7">RST</text>
</g>
<g font-size="1.8" fill="#0000c2">
<text x="171.4" y="64.4">80</text>
<text x="175" y="64.4">MHz</text>
<text x="179.9" y="64.4">Clock</text>
<text x="186.3" y="64.4">gen</text>
<text x="141.4" y="82.7">GPIO NEEDS TO BE CONFIGURED HIGH</text>
<text x="143.3" y="188.6">Decoupling</text>
</g>
<g font-size="1.8" fill="#840084">
<text x="63" y="79.6">SPI</text>
<text x="62.9" y="84.7">SPI</text>
<text x="62.9" y="94.8">SPI</text>
<text x="108.6" y="94.8">SPI</text>
</g>
</svg>
